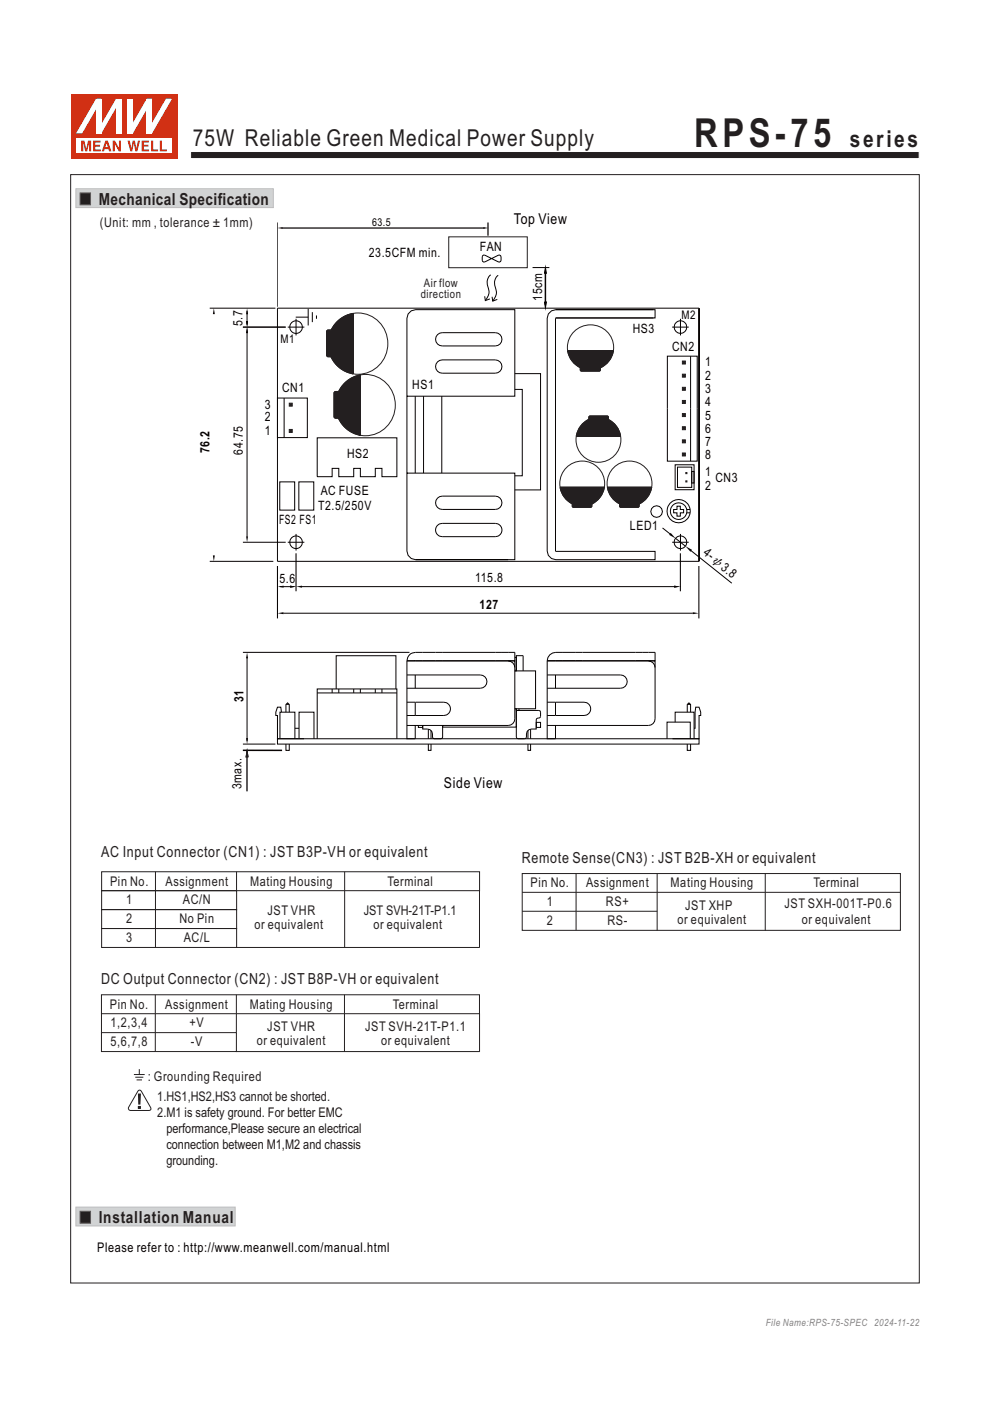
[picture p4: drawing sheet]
<svg xmlns="http://www.w3.org/2000/svg" width="210mm" height="297mm" viewBox="0 0 210 297" stroke-linecap="round" stroke-linejoin="round" font-family="sans-serif">
<path d="M16.1 40h41.9v4h-41.9z" fill-rule="evenodd" fill="#d1d3d4" stroke="#bbbdc0" stroke-width=".21"/>
<path d="M17 40.9h2.2v2.5h-2.2z" fill-rule="evenodd" fill="#231f20" stroke="#58595b" stroke-width=".21"/>
<g fill="none" stroke="#231f20" stroke-width=".21">
<path d="M21.6 184.8h80.1v4h-80.1zM21.6 188.8h28.6v4.1h-28.6zM21.6 192.9h28.6v4h-28.6zM21.6 196.9h28.6v4h-28.6zM33 184.8v16M50.2 184.8v4M73.1 184.8v16.1M101.7 188.8v12.1M21.5 210.9h80.2v4h-80.2zM21.5 218.9h28.6v4h-28.6zM21.5 214.9v4M32.9 210.9v12"/>
<path d="M50.1 200.9h51.6M50.1 210.9v8M73.1 210.9v12.1M101.7 214.9v8.1M50.1 223h51.7"/>
</g>
<g fill="none" stroke="#050100" stroke-width=".21">
<path d="M113 56.7h3.5M115.7 57.8v6.8M44.5 65.3h13.9M51.5 69.4h9.1M52.4 65.9v2.9M52.4 70.4v43.3M61 69.4h3.6M62.8 67.6v3.5M142.6 69.4h3.5M144.3 67.6v3.5M44.5 119h13.5M51.5 115h9.1"/>
<path d="M61 115h3.6M62.8 117.3v8.1M62.8 113.2v3.5M140.5 111.9l1.8 1.4M142.6 115h3.5M143.3 114.1l2.1 1.7M144.3 117.3v8.1M144.3 113.2v3.5M146.5 116.7l8.7 7M51.5 138.3h35.4M52.4 139.3v17.7M58.9 120v11.1"/>
<path d="M148.2 120v11.1M51.5 157.8h6.9"/>
</g>
<path d="M115.5 64h.4l-.2 1.3z" fill="#050100"/>
<path d="M115.5 64h.4l-.2 1.3z" fill="none" stroke="#050100" stroke-width=".21"/>
<path d="M115.7 56.7l.2 1.2h-.4z" fill="#050100"/>
<path d="M102.4 54.2l.5-.1 1.4 .7-1.7 .8-.3-.4zM104.3 54.8l1.4-.7h.3l.3 .4v.7l-.3 .4zM115.7 56.7l.2 1.2h-.4zM59.3 124.4h3M60.1 130h86.9M63.7 124.4h79.5" fill="none" stroke="#050100" stroke-width=".21"/>
<path d="M95.2 50.2h16.6v6.6h-16.6z" fill="none" stroke="#231f20" stroke-width=".21"/>
<g fill="#050100">
<path d="M143 124.2l1.3 .2-1.3 .2z"/>
<path d="M61.5 124.2l1.3 .2-1.3 .2z"/>
<path d="M58.9 124.4l1.3-.2v.4z"/>
<path d="M62.8 124.4l1.3-.2v.4z"/>
<path d="M146.9 129.8l1.3 .2-1.3 .2z"/>
<path d="M58.9 130l1.2-.2v.4z"/>
</g>
<path d="M51.5 159.1h8.3M52.4 159.8v8" fill="none" stroke="#050100" stroke-width=".21"/>
<g fill="#231f20" stroke="#231f20" stroke-width=".21">
<path d="M52.4 159.2l.2 1.3h-.4z" fill-rule="evenodd"/>
<path d="M144.7 76.5h.7v.7h-.7z" fill-rule="evenodd"/>
<path d="M144.7 79.3h.7v.7h-.7z" fill-rule="evenodd"/>
<path d="M144.7 82.1h.7v.6h-.7z" fill-rule="evenodd"/>
<path d="M144.7 84.9h.7v.6h-.7z" fill-rule="evenodd"/>
<path d="M144.7 87.7h.7v.6h-.7z" fill-rule="evenodd"/>
<path d="M144.7 90.5h.7v.6h-.7z" fill-rule="evenodd"/>
<path d="M144.7 93.3h.7v.6h-.7z" fill-rule="evenodd"/>
<path d="M144.7 96h.7v.7h-.7z" fill-rule="evenodd"/>
<path d="M61.4 85.5h.6v.6h-.6z" fill-rule="evenodd"/>
<path d="M61.4 91.1h.6v.6h-.6z" fill-rule="evenodd"/>
</g>
<path d="M15 37h180v235h-180zM145.5 100.2h.2v.2h-.2zM145.5 101.9h.2v.3h-.2zM52.4 159.2l.2 1.3h-.4z" fill="none" stroke="#231f20" stroke-width=".21"/>
<path d="M40.4 32.1h154.6v1.5h-154.6z" fill-rule="evenodd" fill="#231f20" stroke="#fff" stroke-width=".21"/>
<path d="M110.8 193.2h28.6M110.8 189.2h80.2M110.8 185.2h80.2v12.1h-80.2zM122.2 185.2v12M139.4 185.2v12.1M162.3 185.2v12.1" fill="none" stroke="#231f20" stroke-width=".21"/>
<g fill="none" stroke="#050100" stroke-width=".21">
<path d="M62.7 67.2h2.7M65.4 65.5v3.5M66.2 66.2v2.1M67.1 66.9v.7M92.8 76.7l1-.4h11.3a1.41 1.41 0 0 1 1.4 1.4 1.41 1.41 0 0 1-1.4 1.4h-11.3a1.4 1.4 0 0 1-1.3-.8 1.4 1.4 0 0 1 .3-1.6zM92.8 70.9l.5-.3 .5-.1h11.3a1.41 1.41 0 0 1 1.4 1.4 1.41 1.41 0 0 1-1.4 1.4h-11.3a1.4 1.4 0 0 1-1.3-.8 1.4 1.4 0 0 1 .3-1.6zM109.2 79.2h5.5v24.7h-5.5M117.9 65.7h21v1.7h-21M117.9 67.4h20.7M138.6 65.7h-20.7l-.9 .2-.7 .7-.2 .9v49.3l.2 .9 .7 .7 .9 .3h21v-1.8l-21.1-.1 .1-49.4M141.5 75.5h6.4v22.3h-6.4zM146.5 75.5v22.3"/>
<path d="M148.3 65.3h-89.4v53.7h89.4M58.9 84.4h6.3v8.4h-6.3zM60.3 84.4v8.4M86.3 84h22.9v-18.3h-21.1l-.9 .2-.6 .7-.3 .9v49.3l.3 .9 .6 .7 .9 .3h21.1v-18.4h-22.9M88.1 84v16.3M89.8 84v16.3M93.7 84v16.3M109.2 82.6h1.6v18.3h-1.6M143.2 98.5h4v5.3h-4zM143.7 99h3v4.3h-3zM146.7 100h.5v2.4h-.5zM88.1 118.7h19.7"/>
<path d="M92.8 105.6l.5-.3 .5-.1h11.3a1.41 1.41 0 0 1 1.4 1.4 1.41 1.41 0 0 1-1.4 1.4h-11.3a1.41 1.41 0 0 1-1.3-.9 1.41 1.41 0 0 1 .3-1.5zM92.8 111.4l1-.4h11.3a1.41 1.41 0 0 1 1.4 1.4 1.41 1.41 0 0 1-1.4 1.4h-11.3a1.41 1.41 0 0 1-1.3-.9 1.41 1.41 0 0 1 .3-1.5zM142.9 108h.7v-.7h.7v.7h.7v.7h-.7v.7h-.7v-.7h-.7zM145.7 108h.7M145.7 108.7h.7M148.3 119v-53.7v53.7M88.1 138.3h21.1v1.8h-22.9M88.1 138.3a1.82 1.82 0 0 0-1.8 1.8M109.2 139.4h.3v2.8h-.3h4.4v8.1h-4.4h.3v3.9h-15.6v-.4l-.1 2.7-1.7 .1-.4-.3a1.26 1.26 0 0 0-1-1.7h-1v-.8v.4h-1v-.4M116.6 138.8l.6-.4 .7-.1h21v1.8h-22.8l.1-.7zM58.9 156.6h89.4v1.2h-89.4zM59.4 156.6v-5.6h3.1v5.6"/>
<path d="M59.7 151l-.1-1.1h-.7l-.4 1.1v.7h.4v4.9h5.6M60.6 151v-1.6l.4-.4 .4 .4v1.6M60.6 157.8v1.3h.8v-1.3M60.7 149.3h.6M62.5 154.4h.9M63.4 156.6v-5.6h3.2v5.6M86.3 143.1h15.6a1.41 1.41 0 0 1 1.4 1.4 1.41 1.41 0 0 1-1.4 1.4h-15.6M86.3 148.9h1.8v2.8M86.3 140.1h21.5M86.3 140.1v16.5h1.8v-2.8M86.3 140.1h.1M88.1 143.1v2.8"/>
<path d="M88.1 148.9h6a1.41 1.41 0 0 1 1.4 1.4 1.41 1.41 0 0 1-1.4 1.4h-7.8M88.1 140.1h.1M90.9 157.8v1.3h.5v-1.3M90.9 154.6v2M91.4 154.9v1.7M107.8 140.1h1.4v1.5M107.8 140.1a1.41 1.41 0 0 1 1.4 1.5M109.2 141.6v10.8a1.4 1.4 0 0 1-1.4 1.4h-21.5M109.5 141.8v.4v-3.2h1.5v3.2M109.5 150.3v.3h.6v-.3M109.5 150.6l5 .1v1.4l-.7 .3-.1 .2v2h-1a1.25 1.25 0 0 0-1 1.7l-.4 .3h-1.4l-.4-.3zM112 154.9v1.7"/>
<path d="M112 157.8v1.3h.5v-1.3M112.5 154.6v2M113.7 153.2h1v1h-1zM116.1 140.1h21.4M116.1 140.1v16.5h1.7v-2.8M116.1 140.1h.1M116.1 148.9h1.7v2.8h-1.7M116.1 143.1h15.5a1.41 1.41 0 0 1 1.4 1.4 1.41 1.41 0 0 1-1.4 1.4h-15.5M117.8 143.1v2.8M117.9 148.9h6a1.41 1.41 0 0 1 1.4 1.4 1.41 1.41 0 0 1-1.4 1.4h-6M117.9 140.1h-.1M137.5 140.1h1.4v12.3a1.41 1.41 0 0 1-1.4 1.4h-21.4"/>
<path d="M137.5 140.1a1.42 1.42 0 0 1 1.4 1.5M141.5 156.6v-3.5h4.9v3.5M143.2 153.1v-2.1h4v5.6M145.8 157.8v1.3h.7v-1.3M145.8 151v-1.6l.3-.4 .4 .4v1.6M145.8 149.3h.6M147.2 154.4h.2l.2-4.5h.7l.3 1.1v.7h-.3v4.9h-5.7"/>
<circle cx="62.8" cy="69.4" r="1.34"/>
<circle cx="144.3" cy="69.4" r="1.34"/>
<circle cx="62.8" cy="115" r="1.34"/>
<circle cx="139.3" cy="108.5" r="1.23"/>
<circle cx="143.9" cy="108.4" r="2.47"/>
<circle cx="143.9" cy="108.4" r="1.76"/>
<circle cx="144.3" cy="115" r="1.34"/>
</g>
<g fill="#050100">
<path d="M52.4 69.4l.2 1.2h-.4z"/>
<path d="M52.2 68.1h.4l-.2 1.2z"/>
<path d="M52.2 113.7h.4l-.2 1.2z"/>
<path d="M142.3 113l1 1.2-1.4-.8z"/>
<path d="M145.4 115.8l1.4 .8-.4 .4z"/>
<path d="M52.2 156.5h.4l-.2 1.2z"/>
<path d="M52.4 138.3l.2 1.3h-.4z"/>
<path d="M45.4 65.4l.2 1.2h-.4z"/>
<path d="M45.2 117.8h.4l-.2 1.2z"/>
<path d="M52.4 65.4l.2 1.2h-.4z"/>
</g>
<path d="M67.3 92.8h16.9v8.3h-3.2v-1.8h-1.4v1.8h-3.2v-1.8h-1.4v1.8h-3.1v-1.8h-1.5v1.8h-3.1zM59.3 102.2h3.2v6h-3.2zM63.4 102.2h3.2v6h-3.2zM67.3 156.6v-10.5h16.9v10.5M67.3 146.9h16.9M70.4 146.1v.8M71.3 146.1v-7.1h12.7v7.1M71.9 146.1v.8M75 146.1v.8M76.4 146.1v.8M79.6 146.1v.8M81 146.1v.8" fill="none" stroke="#050100" stroke-width=".21"/>
<path d="M74.8 66.4v12.9zM74.8 66.5v12.8zM74.8 66.5l.1 12.8zM69.4 70h.8a6.4 6.4 0 0 1 4.6-3.5v12.8a6.8 6.8 0 0 1-4.7-3.7h-.7l-.1-.3v-5zM74.8 66.5v12.8z" fill-rule="evenodd" fill="#231f20"/>
<path d="M69.3 70.1l.3-.1h.6a6.4 6.4 0 0 1 9-2.7 6.4 6.4 0 0 1 2 9.1 6.4 6.4 0 0 1-11.1-.8h-.7l-.1-.3zM74.8 66.5v12.8zM74.8 66.4v12.9M74.8 66.5a6.4 6.4 0 0 0-4.6 3.5h-.8l-.1 .3v5l.1 .3h.7a6.9 6.9 0 0 0 4.7 3.7v-12.8l.1 12.8M74.9 66.4l-.1 .1" fill="none" stroke="#231f20" stroke-width=".21"/>
<path d="M76.4 79.5v12.8zM76.4 79.5v12.8zM76.4 79.5v12.8zM70.9 83.2l.3-.2 .6 .1a6.4 6.4 0 0 1 4.6-3.6v12.8a6.8 6.8 0 0 1-4.7-3.6l-.7-.1-.2-.3zM76.4 79.5v12.8z" fill-rule="evenodd" fill="#231f20"/>
<path d="M76.4 79.5v12.8zM76.4 79.5v12.8M76.4 79.5a6.4 6.4 0 0 0-4.6 3.6l-.8-.1-.2 .4v4.9l.2 .3 .7 .1a6.9 6.9 0 0 0 4.7 3.6v-12.8v12.8M76.5 79.5h-.1M70.9 83.2l.3-.2 .6 .1a6.4 6.4 0 0 1 8.9-2.8 6.4 6.4 0 0 1 2.1 9.1 6.4 6.4 0 0 1-11.1-.7l-.7-.1-.2-.3z" fill="none" stroke="#231f20" stroke-width=".21"/>
<path d="M120.4 74.5h9.7zM120.4 74.5h9.7zM120.4 74.5h9.7zM120.4 74.5h9.7a5.2 5.2 0 0 1-2.8 3.6v.5l-.2 .1h-3.8l-.2-.1v-.6a5.3 5.3 0 0 1-2.7-3.5zM120.4 74.5h9.7z" fill-rule="evenodd" fill="#231f20"/>
<path d="M120.4 74.5h9.7a5.2 5.2 0 0 1-2.8 3.6v.5l-.2 .1h-3.8l-.2-.1v-.6a5.3 5.3 0 0 1-2.7-3.5zM120.4 74.4v.1M120.4 74.5h9.7zM121.5 70.6a4.9 4.9 0 0 1 7.6 .1 4.9 4.9 0 0 1-1.8 7.4v.5l-.2 .1h-3.8l-.2-.1v-.6a5 5 0 0 1-2.7-5.2l.3-.8z" fill="none" stroke="#231f20" stroke-width=".21"/>
<path d="M118.8 103.3h9.4zM118.8 103.3h9.4zM118.8 103.3h9.4zM118.8 103.3h9.4a5.1 5.1 0 0 1-2.7 3.6v.5l-.2 .2h-3.7l-.2-.2v-.5a5.3 5.3 0 0 1-2.6-3.6zM118.8 103.3h9.4z" fill-rule="evenodd" fill="#231f20"/>
<path d="M120.4 98.9a4.8 4.8 0 0 1 7.1 1.1 4.8 4.8 0 0 1-2 6.9v.5l-.2 .2h-3.7l-.2-.2v-.5a4.9 4.9 0 0 1-1-8zM118.8 103.3h9.4a5.1 5.1 0 0 1-2.7 3.6v.5l-.2 .2h-3.7l-.2-.2v-.5a5.3 5.3 0 0 1-2.6-3.6zM118.8 103.3h.1M118.8 103.3h9.4z" fill="none" stroke="#231f20" stroke-width=".21"/>
<path d="M128.8 103.3h9.4zM128.8 103.3h9.4zM128.8 103.3h9.4zM128.8 103.3h9.4a5.1 5.1 0 0 1-2.6 3.6l-.1 .5-.2 .2h-3.6l-.3-.2v-.5a5.3 5.3 0 0 1-2.6-3.6zM128.8 103.3h9.4z" fill-rule="evenodd" fill="#231f20"/>
<path d="M130.5 98.9a4.8 4.8 0 0 1 7.1 1.1 4.8 4.8 0 0 1-2 6.9l-.1 .5-.2 .2h-3.6l-.3-.2v-.5a4.9 4.9 0 0 1-.9-8zM128.8 103.3a5.1 5.1 0 0 0 2.6 3.6v.5l.3 .2h3.6l.2-.2 .1-.5a5.1 5.1 0 0 0 2.6-3.6h-9.4M128.8 103.3h9.4z" fill="none" stroke="#231f20" stroke-width=".21"/>
<path d="M122.2 92.4h9.4zM122.2 92.4h9.4zM122.2 92.4h9.4zM125 88.2h3.8l.2 .1v.5a5.3 5.3 0 0 1 2.6 3.6h-9.4a5.1 5.1 0 0 1 2.7-3.6zM122.2 92.4h9.4z" fill-rule="evenodd" fill="#231f20"/>
<path d="M122.2 92.4h9.4zM125 88.2h3.8l.2 .1v.5a4.8 4.8 0 0 1 2.1 6.6 4.8 4.8 0 0 1-6.6 2 4.9 4.9 0 0 1 .4-8.6zM131.6 92.4h-9.4a5.1 5.1 0 0 1 2.7-3.6v-.5l.3-.1h3.6l.2 .1v.5a5.2 5.2 0 0 1 2.6 3.7M28.4 227.8h2.3M28.7 228.4h1.7M29 229h1.1M29.4 231.2h.4l.2 .2 1.9 3.3 .1 .6-.5 .1h-3.8a.46 .46 0 0 1-.4-.7zM29.5 226.7v1.1" fill="none" stroke="#231f20" stroke-width=".21"/>
<g fill="#231f20">
<path d="M29.3 231.9h.6l-.1 2.3h-.5z" fill-rule="evenodd"/>
<path d="M29.3 234.5h.6v.6h-.6z" fill-rule="evenodd"/>
</g>
<path d="M104.1 58.3a2.24 2.24 0 0 0-.5 2.9 2.35 2.35 0 0 1-.7 2.5M105.7 58.4a2.25 2.25 0 0 0-.5 2.9 2.35 2.35 0 0 1-.7 2.5M102.8 62.8l.1 .9 1-.3M104.4 62.9l.1 .9 1-.3" fill="none" stroke="#050100" stroke-width=".21"/>
<path d="M16.1 255.9h33.8v4h-33.8z" fill-rule="evenodd" fill="#d1d3d4" stroke="#bbbdc0" stroke-width=".21"/>
<path d="M17 256.8h2.2v2.5h-2.2z" fill-rule="evenodd" fill="#231f20" stroke="#58595b" stroke-width=".21"/>
<path d="M58.9 47.2v17.8" fill="none" stroke="#050100" stroke-width=".21"/>
<g fill="#050100">
<path d="M58.9 48.3l1-.1v.3z"/>
<path d="M102.5 48.2l1.1 .1-1.1 .2z"/>
</g>
<path d="M59.8 48.3h43M103.5 47.2v2.8" fill="none" stroke="#050100" stroke-width=".21"/>
<path d="M15 20.1h22.6v13.5h-22.6z" fill="#d13014"/>
<path d="M16.1 29.3h20.4v3.2h-20.4z" fill="#fff"/>
<g fill="#d13014">
<path d="M27.1 29.8h.4l.4 1.7 .2-1.7h.5l.3 1.7 .4-1.7h.4l-.6 2.3h-.4l-.3-1.8-.3 1.8h-.5z" fill-rule="evenodd"/>
<path d="M30.1 29.8h1.5v.4h-1.1v.5h1v.4h-1v.6h1.1v.4h-1.5z" fill-rule="evenodd"/>
<path d="M32.1 29.8h.4v1.9h1v.4h-1.4z" fill-rule="evenodd"/>
<path d="M33.9 29.8h.4v1.9h1.1v.4h-1.5z" fill-rule="evenodd"/>
<path d="M17.2 29.8h.7l.4 1.8 .4-1.8h.6v2.3h-.4v-1.9l-.4 1.9h-.4l-.4-1.9v1.9h-.5z" fill-rule="evenodd"/>
<path d="M19.8 29.8h1.5v.4h-1.1v.5h1v.4h-1v.6h1.2v.4h-1.6z" fill-rule="evenodd"/>
<path d="M22.6 30.3l.3 .9h-.6zM22.4 29.8l-.8 2.3h.5l.1-.5h.8l.1 .5h.5l-.7-2.3z" fill-rule="evenodd"/>
<path d="M23.9 29.8h.5l.8 1.6v-1.6h.4v2.3h-.4l-.9-1.6v1.6h-.4z" fill-rule="evenodd"/>
</g>
<g fill="#fcffff">
<path d="M24.6 20.9h1.2v7.4h-1.2z"/>
<path d="M20.4 20.9h1.1v7.4h-1.1z"/>
<path d="M31.1 20.9h1.2v7.4h-1.2z"/>
<path d="M27.1 20.9h1.1v7.4h-1.1z"/>
</g>
<g fill="#fcffff">
<path d="M24.6 20.9h1.1l-4.2 7.4h-1.1z" fill-rule="evenodd"/>
<path d="M20.4 20.9h1.1v.4l-4.1 7h-1.3z" fill-rule="evenodd"/>
<path d="M35.2 20.9h1.3l-4.2 7.4h-1.2v-.4z" fill-rule="evenodd"/>
<path d="M31.1 20.9h1.2v.3l-4.1 7.1h-1.1v-.4z" fill-rule="evenodd"/>
</g>
<text font-size="8.5" fill="#231f20" x="147.2" y="31.1">RPS-75</text>
<g font-size="4.9" fill="#231f20">
<text x="40.9" y="30.9">75W Reliable Green Medical Power Supply</text>
<text x="180.2" y="31.1">series</text>
</g>
<g font-size="3.5" fill="#231f20">
<text x="20.9" y="43.4">Mechanical Specification</text>
<text x="20.9" y="259.3">Installation Manual</text>
</g>
<g font-size="3.2" fill="#050100">
<text x="109" y="47.4">Top View</text>
<text x="94.2" y="167.1">Side View</text>
</g>
<g font-size="3.2" fill="#231f20">
<text x="21.5" y="181.8">AC Input Connector (CN1) : JST B3P-VH or equivalent</text>
<text x="110.7" y="182.9">Remote Sense(CN3) : JST B2B-XH or equivalent</text>
<text x="21.4" y="208.6">DC Output Connector (CN2) : JST B8P-VH or equivalent</text>
</g>
<g font-size="2.8" fill="#231f20">
<text x="21.2" y="48.1">(Unit: mm , tolerance ± 1mm)</text>
<text x="23.3" y="187.8">Pin No.</text>
<text x="26.8" y="191.8">1</text>
<text x="35.1" y="187.8">Assignment</text>
<text x="38.8" y="191.8">AC/N</text>
<text x="53" y="187.8">Mating Housing</text>
<text x="82.2" y="187.8">Terminal</text>
<text x="112.6" y="188.1">Pin No.</text>
<text x="124.3" y="188.1">Assignment</text>
<text x="142.2" y="188.1">Mating Housing</text>
<text x="172.5" y="188.1">Terminal</text>
<text x="26.8" y="195.8">2</text>
<text x="38.1" y="195.8">No Pin</text>
<text x="54" y="197.1">or equivalent</text>
<text x="56.7" y="194.1">JST VHR</text>
<text x="77.2" y="194.1">JST SVH-21T-P1.1</text>
<text x="79.2" y="197.1">or equivalent</text>
<text x="116" y="192.1">1</text>
<text x="116" y="196.2">2</text>
<text x="128.5" y="192.1">RS+</text>
<text x="128.8" y="196.2">RS-</text>
<text x="143.7" y="195.9">or equivalent</text>
<text x="145.3" y="192.9">JST XHP</text>
<text x="166.4" y="192.6">JST SXH-001T-P0.6</text>
<text x="170.1" y="195.9">or equivalent</text>
<text x="26.8" y="199.8">3</text>
<text x="39" y="199.8">AC/L</text>
<text x="23.3" y="213.8">Pin No.</text>
<text x="35.1" y="213.8">Assignment</text>
<text x="53" y="213.8">Mating Housing</text>
<text x="83.3" y="213.8">Terminal</text>
<text x="23.4" y="217.8">1,2,3,4</text>
<text x="23.4" y="221.9">5,6,7,8</text>
<text x="40.2" y="217.8">+V</text>
<text x="40.5" y="221.9">-V</text>
<text x="54.5" y="221.6">or equivalent</text>
<text x="56.7" y="218.7">JST VHR</text>
<text x="77.4" y="218.7">JST SVH-21T-P1.1</text>
<text x="80.8" y="221.6">or equivalent</text>
<text x="31.4" y="229.2">: Grounding Required</text>
<text x="33.4" y="233.5">1.HS1,HS2,HS3 cannot be shorted.</text>
<text x="33.4" y="236.9">2.M1 is safety ground. For better EMC</text>
</g>
<g font-size="2.8" fill="#221816">
<text x="35.3" y="240.2">performance,Please secure an electrical</text>
<text x="35.3" y="243.6">connection between M1,M2 and chassis</text>
<text x="35.3" y="247">grounding.</text>
</g>
<text font-size="2.8" fill="#050100" x="20.6" y="265.5">Please refer to : http://www.meanwell.com/manual.html</text>
<g font-size="2.7" fill="#050100">
<text x="101.8" y="53.3">FAN</text>
<text x="78.2" y="54.5">23.5CFM min.</text>
<text x="115" y="63.8" transform="rotate(-90 115 63.8)">15cm</text>
<text x="51.4" y="69.1" transform="rotate(-90 51.4 69.1)">5.7</text>
<text x="134.2" y="70.5">HS3</text>
<text x="142.6" y="74.5">CN2</text>
<text x="149.6" y="77.7">1</text>
<text x="59.8" y="83.1">CN1</text>
<text x="87.4" y="82.5">HS1</text>
<text x="149.6" y="83.3">3</text>
<text x="149.6" y="80.5">2</text>
<text x="56.2" y="89.3">2</text>
<text x="56.2" y="86.6">3</text>
<text x="149.6" y="86.2">4</text>
<text x="149.6" y="88.9">5</text>
<text x="56.2" y="92.2">1</text>
<text x="149.6" y="94.5">7</text>
<text x="149.6" y="91.7">6</text>
<text x="44.4" y="96" transform="rotate(-90 44.4 96)">76.2</text>
<text x="51.5" y="96.4" transform="rotate(-90 51.5 96.4)">64.75</text>
<text x="73.6" y="97">HS2</text>
<text x="149.6" y="97.3">8</text>
<text x="149.6" y="101">1</text>
<text x="68" y="105">AC FUSE</text>
<text x="149.6" y="103.8">2</text>
<text x="151.7" y="102.3">CN3</text>
<text x="59.2" y="111">FS2 FS1</text>
<text x="67.5" y="108.1">T2.5/250V</text>
<text x="133.6" y="112.4">LED1</text>
<text x="149" y="117.5" transform="rotate(39 149 117.5)">4-ψ3.8</text>
<text x="59.3" y="123.7">5.6</text>
<text x="100.8" y="123.5">115.8</text>
<text x="101.7" y="129.1">127</text>
<text x="51.7" y="148.9" transform="rotate(-90 51.7 148.9)">31</text>
<text x="51.2" y="167.4" transform="rotate(-90 51.2 167.4)">3max.</text>
</g>
<g font-size="2.5" fill="#231f20">
<text x="89.2" y="63.3">direction</text>
<text x="89.9" y="60.8">Air flow</text>
</g>
<g font-size="2.5" fill="#050100">
<text x="144.5" y="67.7">M2</text>
<text x="59.5" y="72.7">M1</text>
</g>
<text font-size="2.3" fill="#050100" x="78.9" y="48">63.5</text>
<text font-size="2.1" fill="#808285" x="162.4" y="281.1">File Name:RPS-75-SPEC 2024-11-22</text>
</svg>
